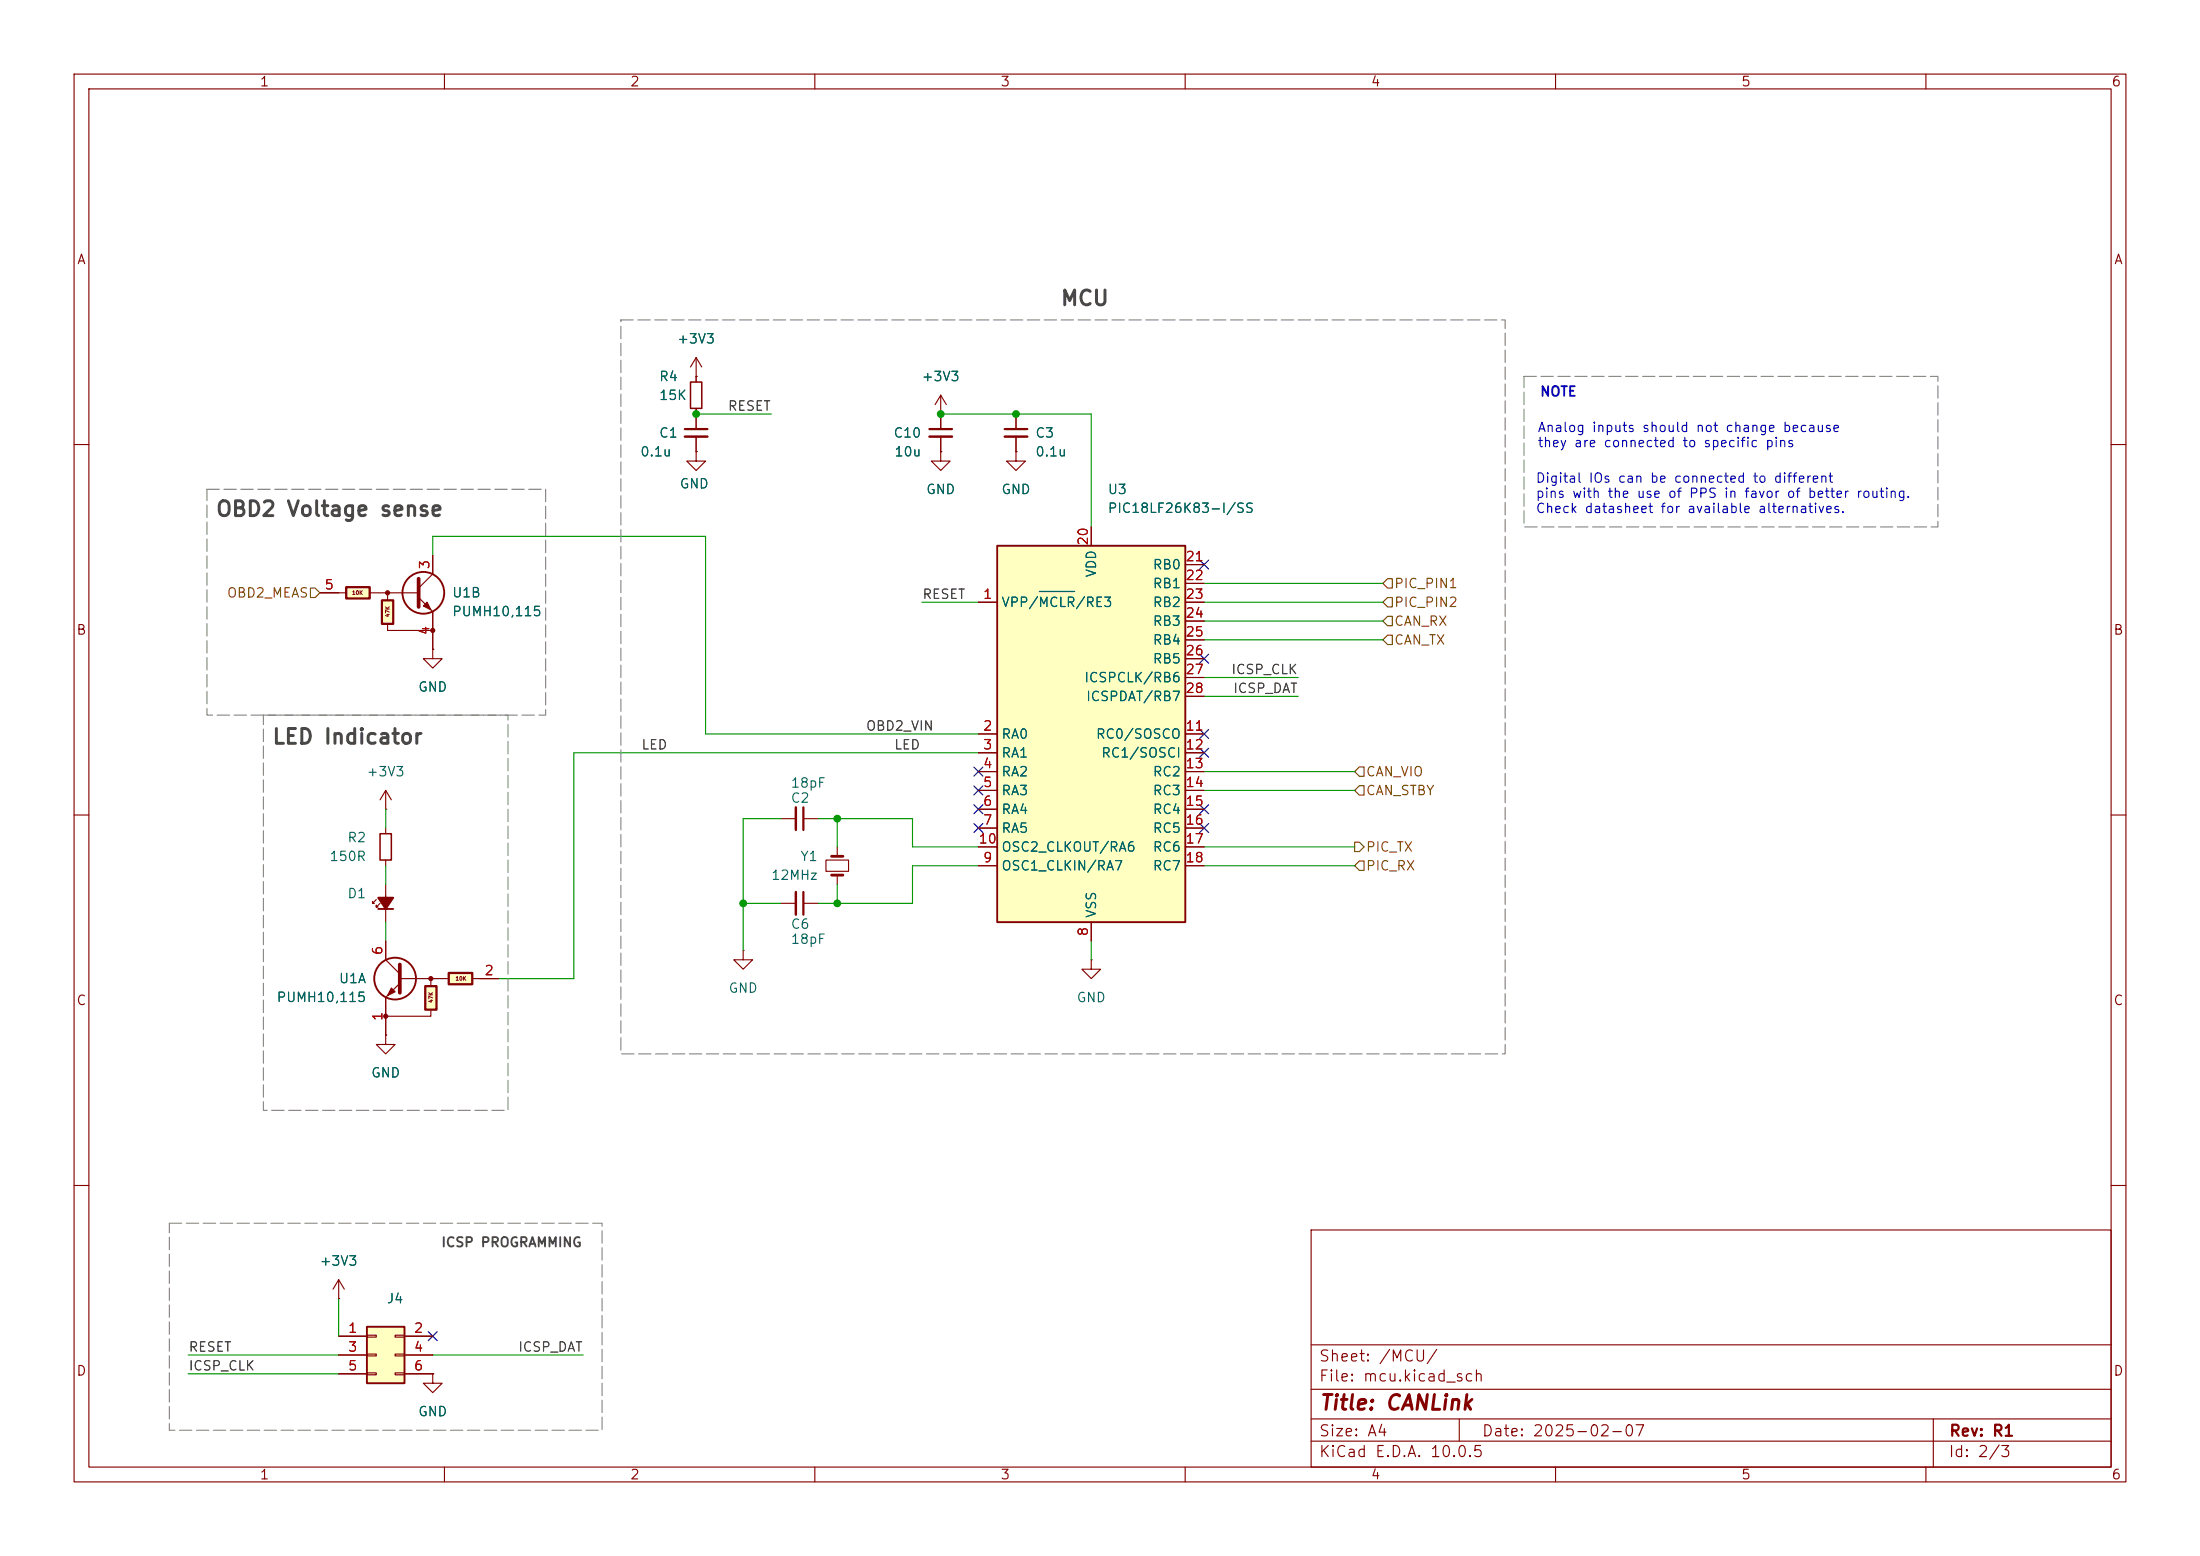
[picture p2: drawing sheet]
<svg xmlns="http://www.w3.org/2000/svg" width="297mm" height="210mm" viewBox="0 0 297 210" stroke-linecap="round" stroke-linejoin="round" font-family="sans-serif">
<g fill="none" stroke="#840000" stroke-width=".15">
<path d="M10 10h277v190h-277zM12 12h273v186h-273zM60 10v2M110 10v2M160 10v2M210 10v2M260 10v2M94 55.9v2M94 58.9v2.1M127 55.9v2M127 58.9v2.1M137.2 55.9v2"/>
<path d="M137.2 58.9v2.1M10 60h2M137.2 61v1.2h1.2l-1.2 1.3-1.3-1.3h1.3M137.2 61h.1M285 60h2M10 110h2M285 110h2M147.3 129.5v1.3h1.3l-1.3 1.3-1.3-1.3h1.3M147.3 129.5h.1M10 160h2M177 166h108v32h-108zM285 160h2"/>
<path d="M60 198v2M110 198v2M160 198v2M177 194.5h108M177 191.5h108M177 187.5h108M177 181.5h108M197 191.5v3M210 198v2M260 198v2M261 191.5v6.5"/>
</g>
<path d="M92.5 57.9h3M125.5 57.9h3M135.6 57.9h3.1" fill="none" stroke="#840000" stroke-width=".3"/>
<path d="M92.5 58.9h3M125.5 58.9h3M135.6 58.9h3.1" fill="none" stroke="#840000" stroke-width=".33"/>
<path d="M49.5 179.1h5.1v7.6h-5.1z" fill="#ffffc2"/>
<path d="M49.5 179.1h5.1v7.6h-5.1z" fill="none" stroke="#840000" stroke-width=".25"/>
<g fill="none" stroke="#840000" stroke-width=".15">
<path d="M100.3 128.3v1.2h1.3l-1.3 1.3-1.2-1.3h1.2M100.3 128.3h.1M105.4 121.9h2M108.5 121.9h2M45.7 175.3h.1M45.7 172.7l-.7 1.3M45.7 172.7l.8 1.3M45.7 172.7v2.6M45.7 180.3h3.8M45.7 182.9h3.8M45.7 185.4h3.8M49.5 180.2h1.3v.3h-1.3z"/>
<path d="M49.5 182.8h1.3v.2h-1.3zM49.5 185.3h1.3v.2h-1.3zM53.3 180.2h1.3v.3h-1.3zM53.3 182.8h1.3v.2h-1.3zM53.3 185.3h1.3v.2h-1.3zM54.6 180.3h3.8M54.6 182.9h3.8M54.6 185.4h3.8M58.4 185.4v1.3h1.3l-1.3 1.3-1.3-1.3h1.3M58.4 185.4h.1"/>
</g>
<path d="M108.5 120.4v3" fill="none" stroke="#840000" stroke-width=".3"/>
<path d="M107.4 120.4v3" fill="none" stroke="#840000" stroke-width=".33"/>
<g fill="#ffffc2">
<path d="M60.6 131.3h3.2v1.5h-3.2z"/>
<path d="M57.4 133.1h1.5v3.2h-1.5z"/>
</g>
<g fill="#840000" stroke="#840000" stroke-width=".15">
<path d="M52.8 133.4l.5 .5-1 .5z"/>
<circle cx="58.2" cy="132.1" r=".27"/>
<circle cx="52.1" cy="137.2" r=".27"/>
</g>
<g fill="none" stroke="#840000" stroke-width=".15">
<path d="M127 55.9h.1M127 53.3l-.8 1.3M127 53.3l.8 1.3M127 53.3v2.6M52.1 111.8v.7M52.1 116.1v.7M52.1 119.4v5.1M105.4 110.5h2M108.5 110.5h2M50.8 121.4l-.5 .5v-.2v.2h.2M51.3 121.9l-.5 .5v-.2v.2h.3M52.1 139.7v1.3h-1.3l1.3 1.2 1.2-1.2h-1.2"/>
<path d="M52.1 139.7h.1M52.1 127v2.5l1.9 1.9M54 132.7l-1.9 1.9v5.1M54.1 132.1h6.4M58.2 136.4v.8h-6.1M58.2 132.1v1M63.8 132.1h3.5"/>
</g>
<path d="M108.5 109v3M57.4 133.1h1.5v3.2h-1.5zM60.6 131.3h3.2v1.5h-3.2z" fill="none" stroke="#840000" stroke-width=".3"/>
<path d="M54 130.2v3.8" fill="none" stroke="#840000" stroke-width=".51"/>
<g fill="none" stroke="#840000" stroke-width=".25">
<path d="M51.1 122.7h2"/>
<circle cx="53.3" cy="132.1" r="2.82"/>
</g>
<path d="M51.1 121.2h2l-1 1.5z" fill="#840000" stroke="#840000" stroke-width=".25"/>
<path d="M107.4 109v3" fill="none" stroke="#840000" stroke-width=".33"/>
<path d="M51.3 112.5h1.5v3.6h-1.5z" fill="none" stroke="#840000" stroke-width=".2"/>
<path d="M134.6 73.7h25.4v50.8h-25.4z" fill="#ffffc2"/>
<path d="M134.6 73.7h25.4v50.8h-25.4z" fill="none" stroke="#840000" stroke-width=".25"/>
<g fill="none" stroke="#840000" stroke-width=".15">
<path d="M147.3 71.1v2.6M160 76.2h2.6M160 78.7h2.6M132.1 81.3h2.5M132.1 99.1h2.5M160 81.3h2.6M160 99.1h2.6M160 83.8h2.6M160 86.4h2.6M160 88.9h2.6M160 91.4h2.6M160 94h2.6"/>
<path d="M132.1 101.6h2.5M132.1 104.1h2.5M132.1 106.7h2.5M132.1 109.2h2.5M132.1 111.8h2.5M132.1 116.8h2.5M132.1 114.3h2.5M160 101.6h2.6M160 104.1h2.6M160 106.7h2.6M160 109.2h2.6M160 111.8h2.6"/>
<path d="M160 116.8h2.6M160 114.3h2.6M147.3 124.5v2.5"/>
</g>
<path d="M140.3 79.8h4.8" fill="none" stroke="#006464" stroke-width=".15"/>
<g fill="#ffffc2">
<path d="M46.7 79.2h3.2v1.6h-3.2z"/>
<path d="M51.6 81h1.5v3.2h-1.5z"/>
</g>
<g fill="#840000" stroke="#840000" stroke-width=".15">
<path d="M57.1 81.8l.6-.5 .5 1z"/>
<circle cx="52.3" cy="80" r=".27"/>
<circle cx="58.4" cy="85.1" r=".27"/>
</g>
<g fill="none" stroke="#840000" stroke-width=".15">
<path d="M94 50.8h.1M94 48.3v3.3M94 55.1v2.8M94 58.9v2.1M94 48.3l-.8 1.2M94 48.3l.7 1.2M127 55.9h.1M127 55.9v2M127 58.9v2.1M137.2 55.9v2M137.2 58.9v2.1M58.4 74.9v2.6l-1.9 1.9"/>
<path d="M94 61v1.2h1.2l-1.2 1.3-1.3-1.3h1.3M94 61h.1M127 61v1.2h1.3l-1.3 1.3-1.3-1.3h1.3M127 61h.1M137.2 61h.1M147.3 71.1v2.6M160 76.2h2.6M160 78.7h2.6M43.2 80h3.5M50 80h6.4M52.3 84.3v.8h6.1M52.3 80v1"/>
<path d="M56.5 80.6l1.9 2v5M58.4 87.6v1.3h-1.3l1.3 1.3 1.3-1.3h-1.3M58.4 87.6h.1M132.1 81.3h2.5M132.1 99.1h2.5M160 81.3h2.6M160 99.1h2.6M160 83.8h2.6M160 86.4h2.6M160 88.9h2.6M160 91.4h2.6M160 94h2.6"/>
<path d="M52.1 109.2h.1M52.1 106.7l-.8 1.3M52.1 106.7l.7 1.3M52.1 106.7v2.5M111.5 116.1h3.1v1.5h-3.1zM113 114.3v1.3M113 118.1v1.3M132.1 101.6h2.5M132.1 104.1h2.5M132.1 106.7h2.5M132.1 109.2h2.5M132.1 111.8h2.5"/>
<path d="M132.1 116.8h2.5M132.1 114.3h2.5M160 101.6h2.6M160 104.1h2.6M160 106.7h2.6M160 109.2h2.6M160 111.8h2.6M160 116.8h2.6M160 114.3h2.6M52.1 139.7h.1M52.1 127v2.5M52.1 134.6v5.1"/>
<path d="M64.8 132.1h2.5M147.3 124.5v2.5M45.7 175.3h.1M45.7 180.3h3.8M45.7 182.9h3.8M45.7 185.4h3.8M54.6 180.3h3.8M54.6 182.9h3.8M54.6 185.4h3.8M58.4 185.4h.1"/>
</g>
<path d="M46.7 79.2h3.2v1.6h-3.2zM51.6 81h1.5v3.2h-1.5z" fill="none" stroke="#840000" stroke-width=".3"/>
<path d="M56.5 78.1v3.8" fill="none" stroke="#840000" stroke-width=".51"/>
<circle cx="57.1" cy="80" r="2.82" fill="none" stroke="#840000" stroke-width=".25"/>
<path d="M93.2 51.6h1.5v3.5h-1.5z" fill="none" stroke="#840000" stroke-width=".2"/>
<path d="M112.3 118.1h1.5M112.3 115.6h1.5" fill="none" stroke="#840000" stroke-width=".38"/>
<path d="M41.9 79.4h.6l.7 .6-.7 .6h-.6zM186.7 78.7l.6-.6h.7v1.3h-.7zM186.7 81.3l.6-.7h.7v1.3h-.7zM186.7 83.8l.6-.6h.7v1.3h-.7zM187.3 85.7h.7v1.3h-.7l-.6-.6zM182.9 113.7h.6l.6 .6-.6 .6h-.6zM183.5 116.2h.6v1.3h-.6l-.6-.7zM183.5 106h.6v1.3h-.6l-.6-.6zM183.5 103.5h.6v1.3h-.6l-.6-.7z" fill="none" stroke="#725600" stroke-width=".15"/>
<g fill="none" stroke="#009600" stroke-width=".15">
<path d="M94 55.9h10.1M127 55.9h20.3v15.2M58.4 74.9v-2.5h36.8v26.7h36.9M162.6 78.7h24.1M124.5 81.3h7.6M162.6 86.4h24.1M162.6 81.3h24.1M162.6 91.4h12.7M162.6 94h12.7M162.6 83.8h24.1M52.1 109.2v2.6M52.1 116.8v2.6"/>
<path d="M105.4 110.5h-5.1v17.8M110.5 110.5h12.7v3.8h8.9M113 110.5v3.8M113 119.4v2.5M132.1 116.8h-8.9v5.1h-12.7M132.1 101.6h-54.6v30.5h-10.2M162.6 116.8h20.3M162.6 114.3h20.3M162.6 104.1h20.3M162.6 106.7h20.3M52.1 124.5v2.5M100.3 121.9h5.1"/>
<path d="M147.3 127v2.5M45.7 175.3v5M25.4 182.9h20.3M25.4 185.4h20.3M58.4 182.9h20.3"/>
</g>
<g fill="none" stroke="#000084" stroke-width=".15">
<path d="M162 75.6l1.2 1.2M163.2 75.6l-1.2 1.2M162 98.5l1.2 1.2M162 88.3l1.2 1.2M163.2 98.5l-1.2 1.2M163.2 88.3l-1.2 1.2M131.5 106.1l1.2 1.2M131.5 111.2l1.2 1.2M131.5 108.6l1.2 1.2M131.5 103.5l1.2 1.2M132.7 106.1l-1.2 1.2M132.7 111.2l-1.2 1.2"/>
<path d="M132.7 108.6l-1.2 1.2M132.7 103.5l-1.2 1.2M162 108.6l1.2 1.2M162 111.2l1.2 1.2M162 101l1.2 1.2M163.2 108.6l-1.2 1.2M163.2 111.2l-1.2 1.2M163.2 101l-1.2 1.2M57.8 179.7l1.2 1.2M59 179.7l-1.2 1.2"/>
</g>
<path d="M83.8 43.2h119.4v99h-119.4zM205.7 50.8h55.9v20.3h-55.9zM27.9 66h45.8v30.5h-45.8zM35.6 96.5h33v53.4h-33zM22.9 165.1h58.4v27.9h-58.4z" fill="none" stroke="#848484" stroke-width=".15" stroke-dasharray="1.7 .6"/>
<path d="M140.3 79.8h4.8" fill="none" stroke="#006464" stroke-width=".15"/>
<g fill="#009600" stroke="#009600" stroke-width=".14">
<circle cx="94" cy="55.9" r=".46"/>
<circle cx="113" cy="121.9" r=".46"/>
<circle cx="100.3" cy="121.9" r=".46"/>
<circle cx="127" cy="55.9" r=".46"/>
<circle cx="137.2" cy="55.9" r=".46"/>
<circle cx="113" cy="110.5" r=".46"/>
</g>
<g font-size="2" fill="#484848">
<text x="143.1" y="41.7">MCU</text>
<text x="29" y="70.2">OBD2 Voltage sense</text>
<text x="36.6" y="100.9">LED Indicator</text>
</g>
<text font-size="2" fill="#840000" x="178" y="190.8">Title: CANLink</text>
<g font-size="1.5" fill="#840000">
<text x="178" y="184.1">Sheet: /MCU/</text>
<text x="178" y="186.8">File: mcu.kicad_sch</text>
<text x="178" y="197">KiCad E.D.A. 10.0.5</text>
<text x="178" y="194.2">Size: A4</text>
<text x="200" y="194.2">Date: 2025-02-07</text>
<text x="263" y="197">Id: 2/3</text>
<text x="263" y="194.2">Rev: R1</text>
</g>
<g font-size="1.3" fill="#840000">
<text x="35" y="12">1</text>
<text x="85" y="12">2</text>
<text x="135" y="12">3</text>
<text x="185" y="12">4</text>
<text x="235" y="12">5</text>
<text x="285" y="12">6</text>
<text x="10.3" y="36">A</text>
<text x="285.3" y="36">A</text>
<text x="10.2" y="86">B</text>
<text x="285.2" y="86">B</text>
<text x="10.2" y="136">C</text>
<text x="285.2" y="136">C</text>
<text x="10.2" y="186">D</text>
<text x="285.2" y="186">D</text>
<text x="35" y="200">1</text>
<text x="85" y="200">2</text>
<text x="135" y="200">3</text>
<text x="185" y="200">4</text>
<text x="235" y="200">5</text>
<text x="285" y="200">6</text>
</g>
<g font-size="1.3" fill="#006464">
<text x="91.3" y="46.7">+3V3</text>
<text x="88.9" y="51.8">R4</text>
<text x="124.3" y="51.8">+3V3</text>
<text x="88.9" y="59.4">C1</text>
<text x="88.9" y="54.3">15K</text>
<text x="120.5" y="59.4">C10</text>
<text x="139.7" y="59.4">C3</text>
<text x="86.3" y="61.9">0.1u</text>
<text x="120.7" y="61.9">10u</text>
<text x="139.7" y="61.9">0.1u</text>
<text x="91.7" y="66.2">GND</text>
<text x="124.9" y="67">GND</text>
<text x="135.1" y="67">GND</text>
<text x="149.4" y="67">U3</text>
<text x="149.4" y="69.5">PIC18LF26K83-I/SS</text>
<text x="155.5" y="77.2">RB0</text>
<text x="60.9" y="80.9">U1B</text>
<text x="60.9" y="83.5">PUMH10,115</text>
<text x="135.1" y="82.2">VPP/MCLR/RE3</text>
<text x="148.3" y="78" transform="rotate(-90 148.3 78)">VDD</text>
<text x="155.5" y="79.7">RB1</text>
<text x="155.5" y="82.2">RB2</text>
<text x="155.5" y="84.8">RB3</text>
<text x="155.5" y="87.3">RB4</text>
<text x="155.5" y="89.9">RB5</text>
<text x="56.4" y="93.7">GND</text>
<text x="146.3" y="92.4">ICSPCLK/RB6</text>
<text x="146.5" y="94.9">ICSPDAT/RB7</text>
<text x="135.1" y="100">RA0</text>
<text x="147.9" y="100">RC0/SOSCO</text>
<text x="49.4" y="105.1">+3V3</text>
<text x="106.7" y="106.6">18pF</text>
<text x="135.1" y="102.6">RA1</text>
<text x="135.1" y="105.1">RA2</text>
<text x="135.1" y="107.6">RA3</text>
<text x="148.6" y="102.6">RC1/SOSCI</text>
<text x="155.5" y="105.1">RC2</text>
<text x="155.5" y="107.6">RC3</text>
<text x="46.8" y="114">R2</text>
<text x="106.7" y="108.7">C2</text>
<text x="135.1" y="110.2">RA4</text>
<text x="135.1" y="112.7">RA5</text>
<text x="155.5" y="110.2">RC4</text>
<text x="155.5" y="112.7">RC5</text>
<text x="44.4" y="116.5">150R</text>
<text x="104" y="119.1">12MHz</text>
<text x="108" y="116.5">Y1</text>
<text x="135.1" y="117.8">OSC1_CLKIN/RA7</text>
<text x="135.1" y="115.3">OSC2_CLKOUT/RA6</text>
<text x="155.5" y="115.3">RC6</text>
<text x="155.5" y="117.8">RC7</text>
<text x="46.8" y="121.5">D1</text>
<text x="106.7" y="125.7">C6</text>
<text x="148.3" y="124" transform="rotate(-90 148.3 124)">VSS</text>
<text x="106.7" y="127.7">18pF</text>
<text x="37.3" y="135.6">PUMH10,115</text>
<text x="45.7" y="133">U1A</text>
<text x="98.3" y="134.3">GND</text>
<text x="145.3" y="135.6">GND</text>
<text x="50" y="145.7">GND</text>
<text x="43.1" y="171.1">+3V3</text>
<text x="52.1" y="176.2">J4</text>
<text x="56.4" y="191.5">GND</text>
</g>
<g font-size="1.3" fill="#0000c2">
<text x="207.8" y="53.8">NOTE</text>
<text x="207.5" y="58.6">Analog inputs should not change because</text>
<text x="207.2" y="65.5">Digital IOs can be connected to different</text>
<text x="207.5" y="60.7">they are connected to specific pins</text>
<text x="207.2" y="67.5">pins with the use of PPS in favor of better routing.</text>
<text x="207.2" y="69.6">Check datasheet for available alternatives.</text>
</g>
<g font-size="1.3" fill="#0f0f0f">
<text x="98.2" y="55.8">RESET</text>
<text x="124.4" y="81.2">RESET</text>
<text x="166.1" y="91.3">ICSP_CLK</text>
<text x="166.4" y="93.9">ICSP_DAT</text>
<text x="86.5" y="101.5">LED</text>
<text x="116.8" y="98.9">OBD2_VIN</text>
<text x="120.6" y="101.5">LED</text>
<text x="25.4" y="185.3">ICSP_CLK</text>
<text x="25.4" y="182.8">RESET</text>
<text x="69.9" y="182.8">ICSP_DAT</text>
</g>
<g font-size="1.3" fill="#a90000">
<text x="58.3" y="76.9" transform="rotate(-90 58.3 76.9)">3</text>
<text x="147.2" y="73.7" transform="rotate(-90 147.2 73.7)">20</text>
<text x="160" y="76.1">21</text>
<text x="43.7" y="79.9">5</text>
<text x="132.6" y="81.1">1</text>
<text x="160" y="78.6">22</text>
<text x="160" y="81.1">23</text>
<text x="160" y="83.7">24</text>
<text x="58.3" y="85.8" transform="rotate(-90 58.3 85.8)">4</text>
<text x="160" y="86.2">25</text>
<text x="160" y="88.8">26</text>
<text x="160" y="91.3">27</text>
<text x="160" y="93.8">28</text>
<text x="132.6" y="98.9">2</text>
<text x="132.6" y="101.5">3</text>
<text x="160" y="98.9">11</text>
<text x="160" y="101.5">12</text>
<text x="132.6" y="104">4</text>
<text x="132.6" y="106.5">5</text>
<text x="160" y="104">13</text>
<text x="160" y="106.5">14</text>
<text x="132.6" y="109.1">6</text>
<text x="132.6" y="111.6">7</text>
<text x="160" y="109.1">15</text>
<text x="160" y="111.6">16</text>
<text x="132" y="114.2">10</text>
<text x="132.6" y="116.7">9</text>
<text x="160" y="114.2">17</text>
<text x="160" y="116.7">18</text>
<text x="51.9" y="129" transform="rotate(-90 51.9 129)">6</text>
<text x="65.3" y="131.9">2</text>
<text x="147.2" y="126.5" transform="rotate(-90 147.2 126.5)">8</text>
<text x="51.9" y="137.9" transform="rotate(-90 51.9 137.9)">1</text>
<text x="46.9" y="180.2">1</text>
<text x="46.9" y="182.7">3</text>
<text x="46.9" y="185.3">5</text>
<text x="55.8" y="180.2">2</text>
<text x="55.8" y="182.7">4</text>
<text x="55.8" y="185.3">6</text>
</g>
<g font-size="1.3" fill="#725600">
<text x="30.5" y="81">OBD2_MEAS</text>
<text x="188.1" y="79.7">PIC_PIN1</text>
<text x="188.1" y="82.2">PIC_PIN2</text>
<text x="188.1" y="84.8">CAN_RX</text>
<text x="188.1" y="87.3">CAN_TX</text>
<text x="184.3" y="107.6">CAN_STBY</text>
<text x="184.3" y="105.1">CAN_VIO</text>
<text x="184.3" y="115.3">PIC_TX</text>
<text x="184.3" y="117.8">PIC_RX</text>
</g>
<text font-size="1.3" fill="#484848" x="59.5" y="168.6">ICSP PROGRAMMING</text>
<g font-size=".5" fill="#840000">
<text x="47.5" y="80.4">10K</text>
<text x="52.7" y="83.3" transform="rotate(-90 52.7 83.3)">47K</text>
<text x="58.5" y="135.4" transform="rotate(-90 58.5 135.4)">47K</text>
<text x="61.4" y="132.5">10K</text>
</g>
</svg>
